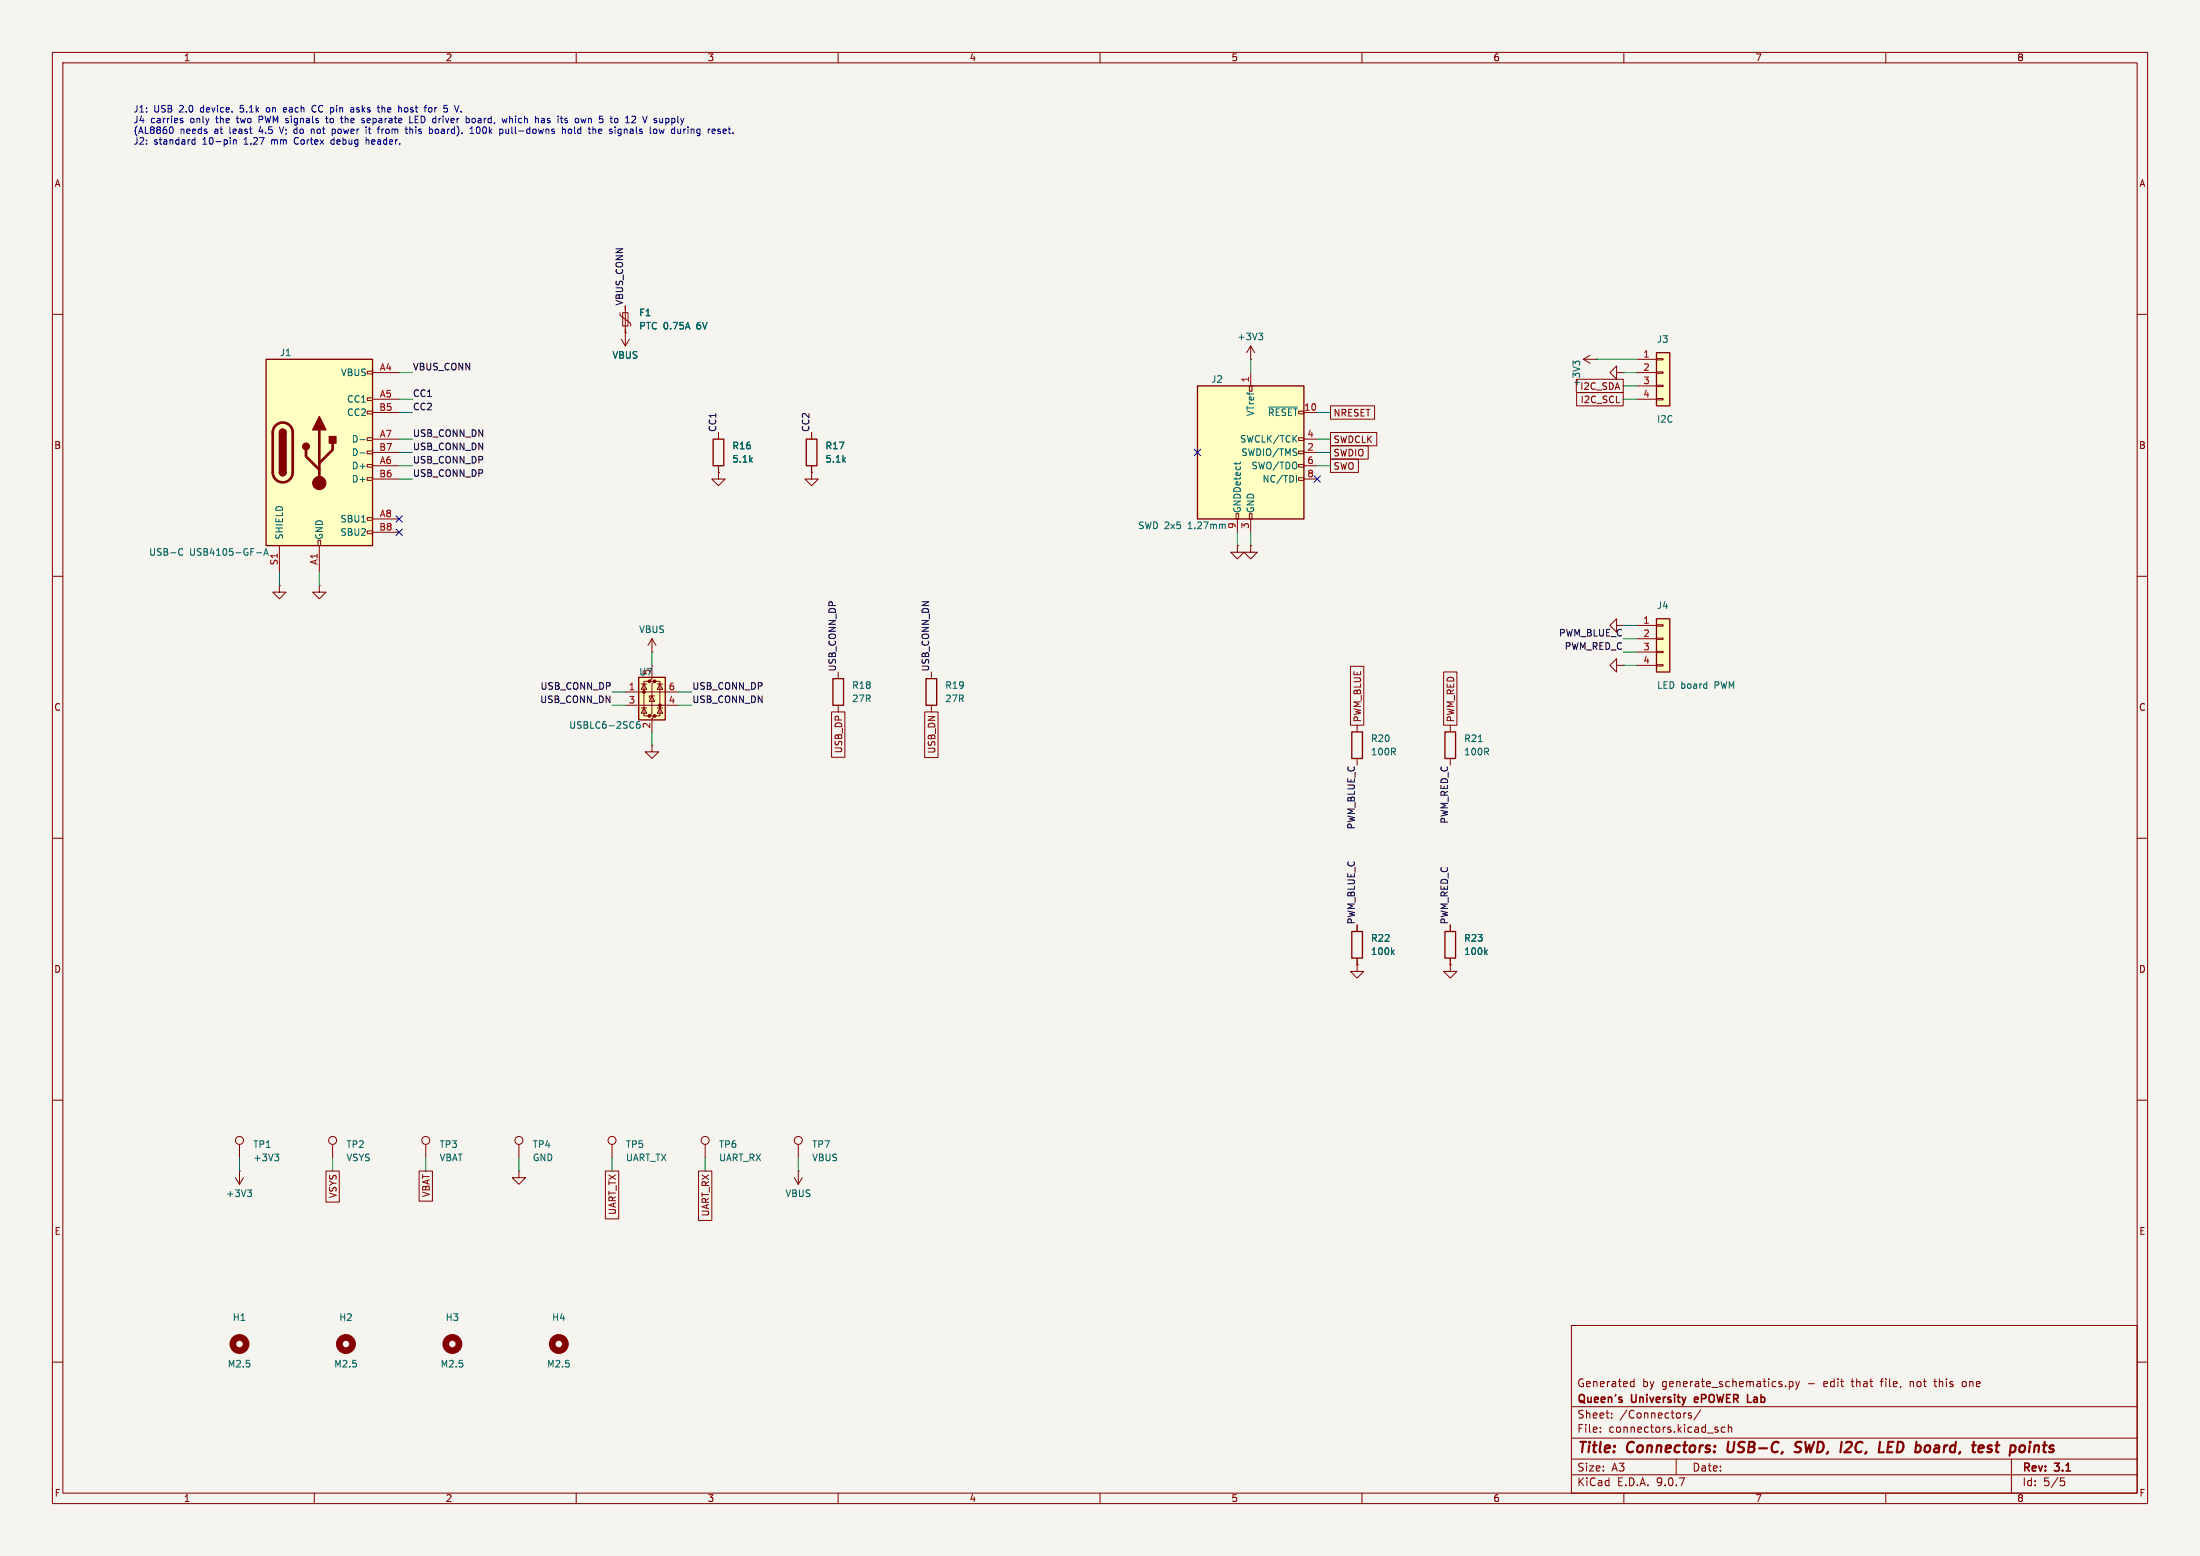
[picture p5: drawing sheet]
<svg xmlns="http://www.w3.org/2000/svg" width="420mm" height="297mm" viewBox="0 0 420 297" stroke-linecap="round" stroke-linejoin="round" font-family="sans-serif">
<path d="M0 0h420v297h-420z" fill="#f5f4ef" stroke="#f5f4ef" stroke-width=".19"/>
<g fill="none" stroke="#840000" stroke-width=".19">
<path d="M10 10h400v277h-400zM12 12h396v273h-396zM60 10v2M110 10v2M160 10v2M210 10v2M260 10v2M310 10v2M360 10v2M118.4 59.7v.5l2 1.5v.5M118.9 59.7h1v2.5h-1zM119.4 58.4v7.6"/>
<path d="M10 60h2M118.6 64.8l.8 1.2M119.4 63.5h.1M120.1 64.8l-.7 1.2M408 60h2M137.2 82.6v1.2M137.2 88.9v1.3M10 110h2M408 110h2M10 160h2M408 160h2M10 210h2"/>
<path d="M45.7 218.4v2.6M408 210h2M45 224.8l.7 1.3M45.7 223.5h.1M45.7 223.5v2.6M46.5 224.8l-.8 1.3M300 253h108v32h-108zM10 260h2M300 278.5h108M300 274.5h108M300 268.5h108M305.5 273.2v.2"/>
<path d="M305.5 272.5v.1M307.7 270.5v.2M307.7 269.8v.1M311.4 263.8h.5M311.4 264.6h.5M311.9 263.2v1.5M320 278.5v3M321.7 269.7h.2M322.9 269.8l-.4-.1-.2 .2 .1 .2 .5 .2v.3h-.6M324.7 269.1l-1.3 1.9M327.6 272.9l.3 .1 .1 .2-.2 .2h-.3M327.6 272.4l.3 .1"/>
<path d="M329.3 272.5l-.4-.1-.3 .3 .1 .6h.6M329.9 272.5l.3-.1 .3 .1 .1 .9M329.9 271.9v1.5M340.9 264.5v.2M341.6 263.8l.4-.1 .3 .3-.1 .6h-.6M341.6 263.7v1.5M342.8 263.7l.4 1M343.2 264.7l-.4 .5M343.5 263.7l-.3 1M364.7 263.7v1M364.7 263.8h.1M369.2 263.7h.5"/>
<path d="M369.4 263.2v1.3l.2 .2M375.1 263.7l-.4 .1-.1 .2 .1 .5 .4 .2M384 278.5v6.5M408 260h2M60 285v2M110 285v2M160 285v2M210 285v2M260 285v2M300 281.5h108M310 285v2M360 285v2"/>
<path d="M393.4 282.1h.7M393.5 282.7h.4l.3 .2-.2 .6-.5 .1"/>
<circle cx="45.7" cy="217.7" r=".76"/>
</g>
<path d="M330 275.2l-.2 1.6 .3 .4M343.6 277a.85 .85 0 0 1-1 .1M343.7 275.2l-.7 .1a.46 .46 0 0 0-.3 .5 .46 .46 0 0 0 .4 .4l.5 .1M353.2 275.2h-.5l-.3 .2M353.4 276.1l-1.3 1.1h1.2M360.4 276.2h.7M361.5 275.2h-1l-.2 2h.9M380.3 276a.49 .49 0 0 0-.8 .3v.1l.7 .2v.3l-.3 .3-.6-.1M387.6 275.2v.2M388.5 275.9l-.2 1.3M388.5 276l-.1 .1" fill="none" stroke="#840000" stroke-width=".4"/>
<path d="M323.5 266.8v.8M324.2 267l-.7 .2M333.6 267.7h.7" fill="none" stroke="#840000" stroke-width=".3"/>
<path d="M136.1 83.8h2.1v5.1h-2.1z" fill="none" stroke="#840000" stroke-width=".25"/>
<path d="M47.2 227.1h.8l-.4 .5M47.8 227.6l.2 .3v.3l-.2 .2M52.4 220.3h.8l-.4 .5M53 220.8l.2 .2v.3l-.2 .3" fill="none" stroke="#006464" stroke-width=".19"/>
<path d="M228.6 73.7h20.3v25.4h-20.3z" fill="#ffffc2"/>
<path d="M228.6 73.7h20.3v25.4h-20.3z" fill="none" stroke="#840000" stroke-width=".25"/>
<g fill="none" stroke="#840000" stroke-width=".19">
<path d="M238.5 73.7h.5v1h-.5zM238.8 68.6h.1M238.8 66v2.6M238.8 71.1v2.6M238.8 66l-.8 1.3M238.8 66l.7 1.3M248.9 78.7h2.6M236 98h.5v1.1h-.5zM236.2 99.1v2.5M238.5 98h.5v1.1h-.5zM238.8 99.1v2.5M247.9 83.6h1v.5h-1z"/>
<path d="M247.9 86.1h1v.5h-1zM247.9 88.6h1v.6h-1zM247.9 91.2h1v.5h-1zM248.9 83.8h2.6M248.9 86.4h2.6M248.9 88.9h2.6M248.9 91.4h2.6M63.5 218.4v2.6M81.3 218.4v2.6"/>
<circle cx="63.5" cy="217.7" r=".76"/>
<circle cx="81.3" cy="217.7" r=".76"/>
</g>
<path d="M240.3 63.6h.8l-.5 .5M240.8 64.1l.3 .2v.3l-.3 .3M242.2 77.7h5.5M236 88.2v.5M236.8 88.2l-.1 .2M247.5 90.7v1.3M233.7 100.1l.2 .1v.7" fill="none" stroke="#006464" stroke-width=".19"/>
<path d="M50.8 68.6h20.3v35.5h-20.3z" fill="#ffffc2"/>
<g fill="none" stroke="#840000" stroke-width=".19">
<path d="M70.1 70.9h1v.5h-1zM70.1 75.9h1v.6h-1zM70.1 78.5h1v.5h-1zM71.1 71.1h5.1M71.1 76.2h5.1M71.1 78.7h5.1M70.1 83.6h1v.5h-1zM70.1 86.1h1v.5h-1zM70.1 88.6h1v.6h-1zM70.1 91.2h1v.5h-1zM70.1 98.8h1v.5h-1zM71.1 83.8h5.1"/>
<path d="M71.1 86.4h5.1M71.1 88.9h5.1M71.1 91.4h5.1M71.1 99.1h5.1M154.9 90.2v1.2h1.3l-1.3 1.3-1.2-1.3h1.2M154.9 90.2h.1M154.9 82.6v1.2M154.9 88.9v1.3M53.3 111.8v1.2h1.3l-1.3 1.3-1.2-1.3h1.2M53.3 111.8h.1M53.3 104.1v5.1M60.7 103.1h.5v1h-.5z"/>
<path d="M61 111.8v1.2h1.2l-1.2 1.3-1.3-1.3h1.3M61 111.8h.1M61 104.1v5.1M70.1 101.3h1v.6h-1zM71.1 101.6h5.1M124.5 124.5h.1M124.5 121.9l-.8 1.3M124.5 121.9l.7 1.3M124.5 121.9v2.6M276.9 184.2v1.2h1.2l-1.2 1.3-1.3-1.3h1.3M276.9 184.2h.1M99.1 218.4v2.6"/>
<path d="M116.8 218.4v2.6M99.1 223.5v1.3h1.2l-1.2 1.3-1.3-1.3h1.3M99.1 223.5h.1"/>
<circle cx="99.1" cy="217.7" r=".76"/>
<circle cx="116.8" cy="217.7" r=".76"/>
</g>
<path d="M50.8 68.6h20.3v35.5h-20.3zM53.3 82.6a.64 .64 0 0 1 .7-.7 .64 .64 0 0 1 .6 .7M53.3 90.2a.64 .64 0 0 0 .7 .6 .64 .64 0 0 0 .6-.6M153.9 83.8h2.1v5.1h-2.1z" fill="none" stroke="#840000" stroke-width=".25"/>
<path d="M52.6 81.2a1.9 1.9 0 0 1 2.1-.4 1.9 1.9 0 0 1 1.2 1.8v7.6a1.91 1.91 0 0 1-1.9 1.9 1.91 1.91 0 0 1-1.9-1.9v-7.8l.1-.6zM58.4 85.9v1.2l2.6 2.6M61 82v10.2M63.5 84.6v1.3l-2.5 2.5" fill="none" stroke="#840000" stroke-width=".51"/>
<g fill="#840000" stroke="#840000" stroke-width=".25">
<path d="M53.3 82.6h1.3v7.6h-1.3z"/>
<path d="M53.5 82.1a.64 .64 0 0 1 .7-.1 .64 .64 0 0 1 .4 .6h-1.3z"/>
<path d="M53.3 90.2h1.3a.64 .64 0 0 1-.6 .6 .64 .64 0 0 1-.7-.6z"/>
<path d="M61 79.5l1.2 2.5h-2.5z"/>
<path d="M62.9 83.3h1.2v1.3h-1.2z"/>
<circle cx="58.4" cy="85.2" r=".63"/>
</g>
<circle cx="61" cy="92.2" r="1.27" fill="#840000" stroke="#840000" stroke-width=".19"/>
<path d="M68.7 83.9h1M68.7 86.5h1M34.3 104.8h.6M34.9 105.9h-.6M49 105.5h.9M50.4 106l.4-1.3 .4 1.3M50.5 105.6h.6" fill="none" stroke="#006464" stroke-width=".19"/>
<g fill="none" stroke="#840000" stroke-width="1.3">
<circle cx="86.4" cy="256.5" r="1.27"/>
<circle cx="106.7" cy="256.5" r="1.27"/>
</g>
<path d="M316.2 67.3h2.6v10.2h-2.6z" fill="#ffffc2"/>
<path d="M316.2 67.3h2.6v10.2h-2.6zM159 129.5h2v5.1h-2zM258.1 139.7h2v5.1h-2z" fill="none" stroke="#840000" stroke-width=".25"/>
<g fill="none" stroke="#840000" stroke-width=".19">
<path d="M312.4 68.6h3.8M312.4 71.1h3.8M312.4 73.7h3.8M312.4 76.2h3.8M316.2 68.5h1.3v.2h-1.3zM316.2 71h1.3v.2h-1.3zM316.2 73.5h1.3v.3h-1.3zM316.2 76.1h1.3v.2h-1.3zM137.2 90.2v1.2h1.2l-1.2 1.3-1.3-1.3h1.3M137.2 90.2h.1M160 128.3v1.2M160 134.6v1.3"/>
<path d="M259.1 138.4v1.3M308.6 127v-1.3l-1.3 1.3 1.3 1.3v-1.3h1.3M309.9 127h.1M124.5 142.2v1.3h1.2l-1.2 1.3-1.3-1.3h1.3M124.5 142.2h.1M259.1 144.8v1.3M134.6 218.4v2.6M152.4 218.4v2.6M151.6 224.8l.8 1.3M152.4 223.5h.1M152.4 223.5v2.6M153.2 224.8l-.8 1.3"/>
<circle cx="134.6" cy="217.7" r=".76"/>
<circle cx="152.4" cy="217.7" r=".76"/>
</g>
<path d="M121.9 129.3h5.1v8.1h-5.1z" fill="#ffffc2"/>
<g fill="#840000" stroke="#840000" stroke-width=".19">
<circle cx="122.9" cy="132.1" r=".25"/>
<circle cx="124" cy="130" r=".25"/>
<circle cx="124" cy="136.7" r=".25"/>
<circle cx="125" cy="130" r=".25"/>
<circle cx="125" cy="136.7" r=".25"/>
<circle cx="126" cy="134.6" r=".25"/>
</g>
<g fill="none" stroke="#840000" stroke-width=".19">
<path d="M119.4 132.1h10.1M119.4 134.6h10.1M122.4 135.1h1M122.4 130.6h1M122.9 130.6l.5 1h-1zM122.9 135.1l.5 1h-1zM124 130h-1.1v6.7h1.1M124.5 127v2.5l-.5 .5h1l-.5 .6v5.5l-.5 .6h1l-.5 .5v2.5M124.5 132.8l.5 1.1h-1zM125 132.8h-1v.4M125 130h1v6.7h-1M125.5 135.1h1"/>
<path d="M125.5 130.6h1M126 130.6l.5 1h-1zM126 135.1l.5 1h-1zM276.9 138.4v1.3M276.9 144.8v1.3"/>
</g>
<path d="M121.9 129.3h5.1v8.1h-5.1zM275.8 139.7h2.1v5.1h-2.1z" fill="none" stroke="#840000" stroke-width=".25"/>
<path d="M122.1 137.7l-.4 .1a.86 .86 0 0 0 0 1.2l.4-.1 .1-.4-.2-.3h-.3l-.2 .3M282.2 141.5h.8" fill="none" stroke="#006464" stroke-width=".19"/>
<path d="M316.2 118.1h2.6v10.2h-2.6z" fill="#ffffc2"/>
<path d="M316.2 118.1h2.6v10.2h-2.6zM176.8 129.5h2v5.1h-2zM258.1 177.8h2v5.1h-2zM275.8 177.8h2.1v5.1h-2.1z" fill="none" stroke="#840000" stroke-width=".25"/>
<g fill="none" stroke="#840000" stroke-width=".19">
<path d="M119.4 58.4v.7M119.4 63.5h.1M119.4 62.9v.6M254 77.5h8.4v2.5h-8.4zM300.9 72.4h9v2.5h-9zM301 74.9h8.9v2.6h-8.9zM302.3 68.6l1.2 .7M302.3 68.6h2.5M303.5 67.8l-1.2 .8M304.8 68.6h.1M308.6 71.1v-1.2l-1.3 1.2 1.3 1.3v-1.3h1.3M309.9 71.1h.1"/>
<path d="M137.2 90.2h.1M137.2 82.6v1.2M137.2 88.9v1.3M154.9 90.2h.1M154.9 82.6v1.2M154.9 88.9v1.3M254 85.1h7.2v2.5h-7.2zM254 87.6h5.3v2.6h-5.3zM254 82.5h8.8v2.6h-8.8zM236.2 104.1v1.3h1.3l-1.3 1.3-1.3-1.3h1.3M236.2 104.1h.1M238.8 104.1v1.3h1.2l-1.2 1.3-1.3-1.3h1.3"/>
<path d="M238.8 104.1h.1M308.6 119.4v-1.3l-1.3 1.3 1.3 1.3v-1.3h1.3M309.9 119.4h.1M312.4 119.4h3.8M316.2 119.3h1.3v.2h-1.3zM158.7 135.9h2.6v8.6h-2.6zM176.5 135.9h2.6v8.7h-2.6zM177.8 128.3v1.2M177.8 134.6v1.3M257.8 127.2h2.6v11.2h-2.6zM275.6 128.3h2.5v10.1h-2.5zM312.4 121.9h3.8"/>
<path d="M312.4 124.5h3.8M312.4 127h3.8M316.2 121.8h1.3v.2h-1.3zM316.2 124.3h1.3v.3h-1.3zM316.2 126.9h1.3v.2h-1.3zM259.1 176.5v1.3M276.9 176.5v1.3M259.1 184.2v1.2h1.2l-1.2 1.3-1.3-1.3h1.3M259.1 184.2h.1M259.1 182.9v1.3M276.9 184.2h.1M276.9 182.9v1.3"/>
<path d="M62.2 223.5h2.6v6h-2.6zM80 223.5h2.6v5.8h-2.6zM115.6 223.5h2.5v9.2h-2.5zM133.3 223.5h2.6v9.5h-2.6z"/>
</g>
<path d="M300.8 69.4l-.5-.5v.8M300.8 69.2l.2-.3h.3l.3 .3M265.8 181.7l.3 .5M266.1 181.3l-.4 .5M283.6 181.7l.3 .5M283.9 181.3l-.5 .5" fill="none" stroke="#006464" stroke-width=".19"/>
<g fill="none" stroke="#840000" stroke-width="1.3">
<circle cx="45.7" cy="256.5" r="1.27"/>
<circle cx="66" cy="256.5" r="1.27"/>
</g>
<g fill="none" stroke="#009600" stroke-width=".19">
<path d="M76.2 78.7h2.5M76.2 71.1h2.5M76.2 76.2h2.5M238.8 68.6v2.5M251.5 78.7h2.5M304.8 68.6h7.6M309.9 71.1h2.5M309.9 76.2h2.5M309.9 73.7h2.5M76.2 86.4h2.5M76.2 88.9h2.5M76.2 83.8h2.5"/>
<path d="M76.2 91.4h2.5M251.5 86.4h2.5M251.5 88.9h2.5M251.5 83.8h2.5M53.3 109.2v2.6M61 109.2v2.6M236.2 101.6v2.5M238.8 101.6v2.5M309.9 119.4h2.5M116.8 134.6h2.6M116.8 132.1h2.6M124.5 124.5v2.5"/>
<path d="M124.5 139.7v2.5M129.5 134.6h2.6M129.5 132.1h2.6M309.9 121.9h2.5M309.9 124.5h2.5M309.9 127h2.5M45.7 221v2.5M63.5 221v2.5M81.3 221v2.5M99.1 221v2.5M116.8 221v2.5M134.6 221v2.5"/>
<path d="M152.4 221v2.5"/>
</g>
<path d="M75.6 98.5l1.2 1.2M76.8 98.5l-1.2 1.2M228 85.8l1.2 1.2M229.2 85.8l-1.2 1.2M250.9 90.8l1.2 1.2M252.1 90.8l-1.2 1.2M75.6 101l1.2 1.2M76.8 101l-1.2 1.2" fill="none" stroke="#000084" stroke-width=".19"/>
<g fill="none" stroke="#0000c2" stroke-width=".19">
<path d="M33 24.5v.7l-.4 .3M34.6 23l.3 .1v.2l-.4 .1M34.6 22.6l.3 .1M36.7 27.5h.5M36.7 26.7h.5M37.2 26.3v1.2M44.5 26.8l.2-.1h.3l.1 .8M44.5 26.7v.8M49.4 22.2v1.2M49.4 22.8h.5M51 20.6l-.2 .2 .2 .5M53.3 24.2l.4 1.3"/>
<path d="M54.5 20.5l-.4 .2 .1 .6 .3 .1M54.7 20.8l-.6 .2M56.2 26.6v.4l.2 .5M60.1 20.1a.64 .64 0 0 0-.6 .7 .64 .64 0 0 0 .6 .6M62.3 22.2v1.1l.3 .1M63.4 24.7l.4-.1 .2 .3-.1 .5h-.5M63.7 26.7h-.4l-.1 .2v.5l.5 .1M65.4 23.4h.1M67.1 20.5l.4 .2v.7M67.5 21.3l-.4 .1M67.5 20.8l-.4 .1M69.2 23l.3 .1 .1 .2-.4 .1"/>
<path d="M69.2 22.6l.3 .1M69.9 26.3v1.2M69.9 24.2v.1M70.1 26.7l.3 .2M70.5 24.2v1.1l.3 .2M72.9 24.6v.9M72.9 20.1v1.3M73 24.8l-.1 .1M73.3 20.5l-.4 .2M77.4 20.5l-.2 .3v.4l.2 .2M78.2 22.2v1.2h.6M78.2 24.2v1.3"/>
<path d="M78.2 24.8l.4-.2 .2 .2M79.3 22.2v1.2h.6M79.3 22.8h.4M81.9 20.7l.3-.2 .3 .3-.2 .5-.3 .1-.1-.1M83.6 24.7l-.3-.1-.2 .3v.5l.2 .1 .3-.1M89.5 22.7l.1 .1-.1 .6M89.7 25.5h.8M90.6 22.7l-.3-.1-.2 .2v.5l.2 .1h.3M90.9 24.7l.2 .7 .3 .1 .2-.3M96.6 24.6v.8l.3 .1 .2-.1M96.8 22.6l-.2 .8-.3-.6M97.1 24.6v.9"/>
<path d="M97.3 22.2v1.2M97.6 22.6l-.3 .1M103.4 22.7h.5v.7M103.9 22.9l-.4 .1-.2 .1 .2 .3h.4M107.4 24.8l.2-.2 .3 .1v.8M107.4 24.2v1.3M108 23l.3 .1 .1 .2-.5 .1M108 22.6l.3 .1M108.5 24.8l.2-.2 .4 .2v.4l-.1 .2-.3 .1-.2-.1zM111.9 22.6l-.3 .8-.2-.6M114.8 24.7l-.3-.1-.2 .2v.6h.5M114.9 24.9l-.6 .2"/>
<path d="M115.1 22.2h-.6l-.1 .6M116.5 22.6h.4M116.6 22.2v1.1l.3 .1M118.2 24.6l.4 .1M118.6 25.4l-.4 .1M118.6 24.6v1.1l-.1 .1-.4 .1M125.8 24.6l.3 .9 .2-.6 .3 .6 .2-.9M137.1 25l.5 .2-.1 .2-.4 .1M137.1 24.7h.4M138.5 24.6l-.5 .2 .1 .6 .4 .1M138.6 24.9l-.6 .2"/>
</g>
<g font-size="2.8" fill="#840000">
<text x="301" y="277.9">Title:</text>
<text x="310.6" y="277.9">Connectors:</text>
<text x="330.6" y="277.9">USB-C,</text>
<text x="344.3" y="277.9">SWD,</text>
<text x="353.8" y="277.9">I2C,</text>
<text x="361.9" y="277.9">LED</text>
<text x="369.7" y="277.9">board,</text>
<text x="381.4" y="277.9">test</text>
<text x="389.4" y="277.9">points</text>
</g>
<g font-size="2.1" fill="#840000">
<text x="301" y="268.2">Queen's</text>
<text x="301" y="265">Generated</text>
<text x="311.5" y="268.2">University</text>
<text x="313.5" y="265">by</text>
<text x="317.3" y="265">generate_schematics.py</text>
<text x="324.2" y="268.2">ePOWER</text>
<text x="334.9" y="268.2">Lab</text>
<text x="345.2" y="265">-</text>
<text x="348.4" y="265">edit</text>
<text x="353.9" y="265">that</text>
<text x="359.6" y="265">file,</text>
<text x="365.3" y="265">not</text>
<text x="370.2" y="265">this</text>
<text x="375.6" y="265">one</text>
<text x="301" y="273.7">File:</text>
<text x="301" y="271">Sheet:</text>
<text x="307.1" y="273.7">connectors.kicad_sch</text>
<text x="309.2" y="271">/Connectors/</text>
<text x="301" y="281.1">Size:</text>
<text x="307.6" y="281.1">A3</text>
<text x="323" y="281.1">Date:</text>
<text x="386" y="281.3">Rev:</text>
<text x="392.4" y="281.3">3.1</text>
<text x="301" y="283.9">KiCad</text>
<text x="308.7" y="283.9">E.D.A.</text>
<text x="316.3" y="283.9">9.0.7</text>
<text x="386" y="283.9">Id:</text>
<text x="390.1" y="283.9">5/5</text>
</g>
<g font-size="1.8" fill="#840000">
<text x="35" y="11.9">1</text>
<text x="85" y="11.9">2</text>
<text x="135" y="11.9">3</text>
<text x="185" y="11.9">4</text>
<text x="235" y="11.9">5</text>
<text x="285" y="11.9">6</text>
<text x="335" y="11.9">7</text>
<text x="385" y="11.9">8</text>
<text x="10.3" y="35.9">A</text>
<text x="408.3" y="35.9">A</text>
<text x="301.6" y="74.6">I2C_SDA</text>
<text x="301.6" y="77.2">I2C_SCL</text>
<text x="301.9" y="73.9" transform="rotate(-90 301.9 73.9)">+3V3</text>
<text x="254.5" y="79.7">NRESET</text>
<text x="10.3" y="85.9">B</text>
<text x="254.5" y="87.3">SWDIO</text>
<text x="254.5" y="89.9">SWO</text>
<text x="254.5" y="84.8">SWDCLK</text>
<text x="408.2" y="85.9">B</text>
<text x="10.3" y="135.9">C</text>
<text x="260" y="138" transform="rotate(-90 260 138)">PWM_BLUE</text>
<text x="277.8" y="138" transform="rotate(-90 277.8 138)">PWM_RED</text>
<text x="408.2" y="135.9">C</text>
<text x="161" y="143.9" transform="rotate(-90 161 143.9)">USB_DP</text>
<text x="178.8" y="143.9" transform="rotate(-90 178.8 143.9)">USB_DN</text>
<text x="10.3" y="185.9">D</text>
<text x="408.2" y="185.9">D</text>
<text x="64.5" y="228.8" transform="rotate(-90 64.5 228.8)">VSYS</text>
<text x="82.2" y="228.6" transform="rotate(-90 82.2 228.6)">VBAT</text>
<text x="117.8" y="232" transform="rotate(-90 117.8 232)">UART_TX</text>
<text x="135.6" y="232.3" transform="rotate(-90 135.6 232.3)">UART_RX</text>
<text x="10.3" y="235.9">E</text>
<text x="408.3" y="235.9">E</text>
<text x="10.3" y="285.9">F</text>
<text x="35" y="286.9">1</text>
<text x="85" y="286.9">2</text>
<text x="135" y="286.9">3</text>
<text x="185" y="286.9">4</text>
<text x="235" y="286.9">5</text>
<text x="285" y="286.9">6</text>
<text x="335" y="286.9">7</text>
<text x="385" y="286.9">8</text>
<text x="408.3" y="285.9">F</text>
</g>
<g font-size="1.8" fill="#0000c2">
<text x="25.4" y="21.8">J1:</text>
<text x="25.4" y="23.8">J4</text>
<text x="28.7" y="23.8">carries</text>
<text x="29.4" y="21.8">USB</text>
<text x="34.3" y="21.8">2.0</text>
<text x="36.5" y="23.8">only</text>
<text x="38.5" y="21.8">device.</text>
<text x="41.6" y="23.8">the</text>
<text x="45.7" y="23.8">two</text>
<text x="46.3" y="21.8">5.1k</text>
<text x="50.1" y="23.8">PWM signals</text>
<text x="51.5" y="21.8">on</text>
<text x="55" y="21.8">each</text>
<text x="60.6" y="21.8">CC pin</text>
<text x="63.3" y="23.8">to</text>
<text x="66.4" y="23.8">the</text>
<text x="68.4" y="21.8">asks</text>
<text x="70.5" y="23.8">separate</text>
<text x="73.8" y="21.8">the</text>
<text x="78" y="21.8">host</text>
<text x="79.9" y="23.8">LED driver</text>
<text x="83.2" y="21.8">for</text>
<text x="87" y="21.8">5</text>
<text x="91" y="23.8">board,</text>
<text x="98.2" y="23.8">which</text>
<text x="104.7" y="23.8">has</text>
<text x="109.2" y="23.8">its</text>
<text x="112.7" y="23.8">own</text>
<text x="117.5" y="23.8">5</text>
<text x="119.9" y="23.8">to</text>
<text x="122.9" y="23.8">12</text>
<text x="126.5" y="23.8">V supply</text>
<text x="25.4" y="25.9">(AL8860</text>
<text x="25.4" y="27.9">J2:</text>
<text x="29.4" y="27.9">standard</text>
<text x="34.4" y="25.9">needs</text>
<text x="38.8" y="27.9">10-pin</text>
<text x="41" y="25.9">at</text>
<text x="44.1" y="25.9">least</text>
<text x="46.9" y="27.9">1.27</text>
<text x="49.9" y="25.9">4.5</text>
<text x="52.3" y="27.9">mm</text>
<text x="54.1" y="25.9">V; do</text>
<text x="56.8" y="27.9">Cortex</text>
<text x="60.4" y="25.9">not</text>
<text x="64.1" y="27.9">debug</text>
<text x="64.6" y="25.9">power</text>
<text x="70.9" y="27.9">header.</text>
<text x="71.3" y="25.9">it</text>
<text x="73.8" y="25.9">from</text>
<text x="79.3" y="25.9">this</text>
<text x="84" y="25.9">board).</text>
<text x="92" y="25.9">100k</text>
<text x="97.9" y="25.9">pull-downs</text>
<text x="110" y="25.9">hold</text>
<text x="115.3" y="25.9">the</text>
<text x="119.4" y="25.9">signals</text>
<text x="127.4" y="25.9">low</text>
<text x="131.7" y="25.9">during</text>
<text x="138.9" y="25.9">reset.</text>
</g>
<g font-size="1.8" fill="#0f0f0f">
<text x="119" y="58.4" transform="rotate(-90 119 58.4)">VBUS_CONN</text>
<text x="78.7" y="70.8">VBUS_CONN</text>
<text x="78.7" y="75.9">CC1</text>
<text x="78.7" y="78.4">CC2</text>
<text x="78.7" y="83.5">USB_CONN_DN</text>
<text x="136.8" y="82.5" transform="rotate(-90 136.8 82.5)">CC1</text>
<text x="154.6" y="82.5" transform="rotate(-90 154.6 82.5)">CC2</text>
<text x="78.7" y="88.6">USB_CONN_DP</text>
<text x="78.7" y="86">USB_CONN_DN</text>
<text x="78.7" y="91.1">USB_CONN_DP</text>
<text x="297.5" y="121.6">PWM_BLUE_C</text>
<text x="298.6" y="124.1">PWM_RED_C</text>
<text x="103.1" y="131.7">USB_CONN_DP</text>
<text x="132.1" y="131.7">USB_CONN_DP</text>
<text x="159.7" y="128.3" transform="rotate(-90 159.7 128.3)">USB_CONN_DP</text>
<text x="177.5" y="128.3" transform="rotate(-90 177.5 128.3)">USB_CONN_DN</text>
<text x="103" y="134.3">USB_CONN_DN</text>
<text x="132.1" y="134.3">USB_CONN_DN</text>
<text x="258.7" y="158.4" transform="rotate(-90 258.7 158.4)">PWM_BLUE_C</text>
<text x="276.5" y="157.3" transform="rotate(-90 276.5 157.3)">PWM_RED_C</text>
<text x="258.7" y="176.5" transform="rotate(-90 258.7 176.5)">PWM_BLUE_C</text>
<text x="276.5" y="176.5" transform="rotate(-90 276.5 176.5)">PWM_RED_C</text>
</g>
<g font-size="1.8" fill="#006464">
<text x="121.9" y="60.6">F1</text>
<text x="121.9" y="63.1">PTC 0.75A</text>
<text x="133.1" y="63.1">6V</text>
<text x="236.1" y="65.1">+3V3</text>
<text x="316.2" y="65.6">J3</text>
<text x="53.3" y="68.2">J1</text>
<text x="65" y="72">VBUS</text>
<text x="116.8" y="68.7">VBUS</text>
<text x="66.2" y="77.1">CC1</text>
<text x="231.1" y="73.3">J2</text>
<text x="66.2" y="79.6">CC2</text>
<text x="239.6" y="79.5" transform="rotate(-90 239.6 79.5)">VTref</text>
<text x="242" y="79.6">~{RESET}</text>
<text x="316.2" y="80.9">I2C</text>
<text x="67.1" y="84.7">D-</text>
<text x="67.1" y="87.2">D-</text>
<text x="67.1" y="89.8">D+</text>
<text x="139.7" y="88.5">5.1k</text>
<text x="139.7" y="86">R16</text>
<text x="157.5" y="88.5">5.1k</text>
<text x="157.5" y="86">R17</text>
<text x="236.6" y="84.7">SWCLK/TCK</text>
<text x="236.9" y="87.2">SWDIO/TMS</text>
<text x="238.8" y="89.8">SWO/TDO</text>
<text x="67.1" y="92.3">D+</text>
<text x="240.9" y="92.3">NC/TDI</text>
<text x="64.9" y="99.9">SBU1</text>
<text x="217.2" y="101.2">SWD 2x5</text>
<text x="226.9" y="101.2">1.27mm</text>
<text x="237.1" y="98" transform="rotate(-90 237.1 98)">GNDDetect</text>
<text x="239.6" y="98" transform="rotate(-90 239.6 98)">GND</text>
<text x="28.4" y="106.3">USB-C</text>
<text x="36.2" y="106.3">USB4105-GF-A</text>
<text x="54.2" y="103.1" transform="rotate(-90 54.2 103.1)">SHIELD</text>
<text x="61.8" y="103.1" transform="rotate(-90 61.8 103.1)">GND</text>
<text x="64.9" y="102.5">SBU2</text>
<text x="316.2" y="116.4">J4</text>
<text x="121.9" y="121">VBUS</text>
<text x="121.9" y="129.1">U7</text>
<text x="124.2" y="129" transform="rotate(-90 124.2 129)">5</text>
<text x="162.6" y="131.7">R18</text>
<text x="180.3" y="131.7">R19</text>
<text x="316.2" y="131.7">LED board</text>
<text x="327.4" y="131.7">PWM</text>
<text x="162.6" y="134.2">27R</text>
<text x="180.3" y="134.2">27R</text>
<text x="108.6" y="139.3">USBLC6-2SC6</text>
<text x="261.6" y="141.8">R20</text>
<text x="279.4" y="141.8">R21</text>
<text x="261.6" y="144.4">100R</text>
<text x="279.4" y="144.4">100R</text>
<text x="261.6" y="179.9">R22</text>
<text x="279.4" y="179.9">R23</text>
<text x="261.6" y="182.5">100k</text>
<text x="279.4" y="182.5">100k</text>
<text x="48.3" y="219.3">TP1</text>
<text x="48.3" y="221.8">+3V3</text>
<text x="66" y="219.3">TP2</text>
<text x="66" y="221.8">VSYS</text>
<text x="83.8" y="219.3">TP3</text>
<text x="83.8" y="221.8">VBAT</text>
<text x="101.6" y="219.3">TP4</text>
<text x="101.6" y="221.8">GND</text>
<text x="119.4" y="219.3">TP5</text>
<text x="119.4" y="221.8">UART_TX</text>
<text x="137.2" y="219.3">TP6</text>
<text x="137.2" y="221.8">UART_RX</text>
<text x="154.9" y="219.3">TP7</text>
<text x="154.9" y="221.8">VBUS</text>
<text x="43.1" y="228.7">+3V3</text>
<text x="149.8" y="228.7">VBUS</text>
<text x="44.3" y="252.3">H1</text>
<text x="64.7" y="252.3">H2</text>
<text x="85" y="252.3">H3</text>
<text x="105.3" y="252.3">H4</text>
<text x="43.4" y="261.2">M2.5</text>
<text x="63.7" y="261.2">M2.5</text>
<text x="84" y="261.2">M2.5</text>
<text x="104.3" y="261.2">M2.5</text>
</g>
<g font-size="1.8" fill="#a90000">
<text x="72.4" y="70.9">A4</text>
<text x="313.6" y="68.3">1</text>
<text x="313.6" y="70.9">2</text>
<text x="72.4" y="75.9">A5</text>
<text x="238.5" y="73.1" transform="rotate(-90 238.5 73.1)">1</text>
<text x="313.6" y="73.4">3</text>
<text x="313.6" y="75.9">4</text>
<text x="72.3" y="78.5">B5</text>
<text x="72.4" y="83.6">A7</text>
<text x="248.9" y="78.5">10</text>
<text x="249.5" y="83.6">4</text>
<text x="72.3" y="86.1">B7</text>
<text x="72.4" y="88.6">A6</text>
<text x="249.5" y="86.1">2</text>
<text x="249.5" y="88.6">6</text>
<text x="72.3" y="91.2">B6</text>
<text x="249.5" y="91.2">8</text>
<text x="72.3" y="101.3">B8</text>
<text x="72.4" y="98.8">A8</text>
<text x="236" y="101" transform="rotate(-90 236 101)">9</text>
<text x="238.5" y="101" transform="rotate(-90 238.5 101)">3</text>
<text x="53.1" y="108" transform="rotate(-90 53.1 108)">S1</text>
<text x="60.7" y="107.9" transform="rotate(-90 60.7 107.9)">A1</text>
<text x="313.6" y="119.1">1</text>
<text x="313.6" y="121.7">2</text>
<text x="313.6" y="124.2">3</text>
<text x="119.9" y="131.8">1</text>
<text x="127.6" y="131.8">6</text>
<text x="313.6" y="126.7">4</text>
<text x="119.9" y="134.4">3</text>
<text x="127.6" y="134.4">4</text>
<text x="124.2" y="139.1" transform="rotate(-90 124.2 139.1)">2</text>
</g>
</svg>
